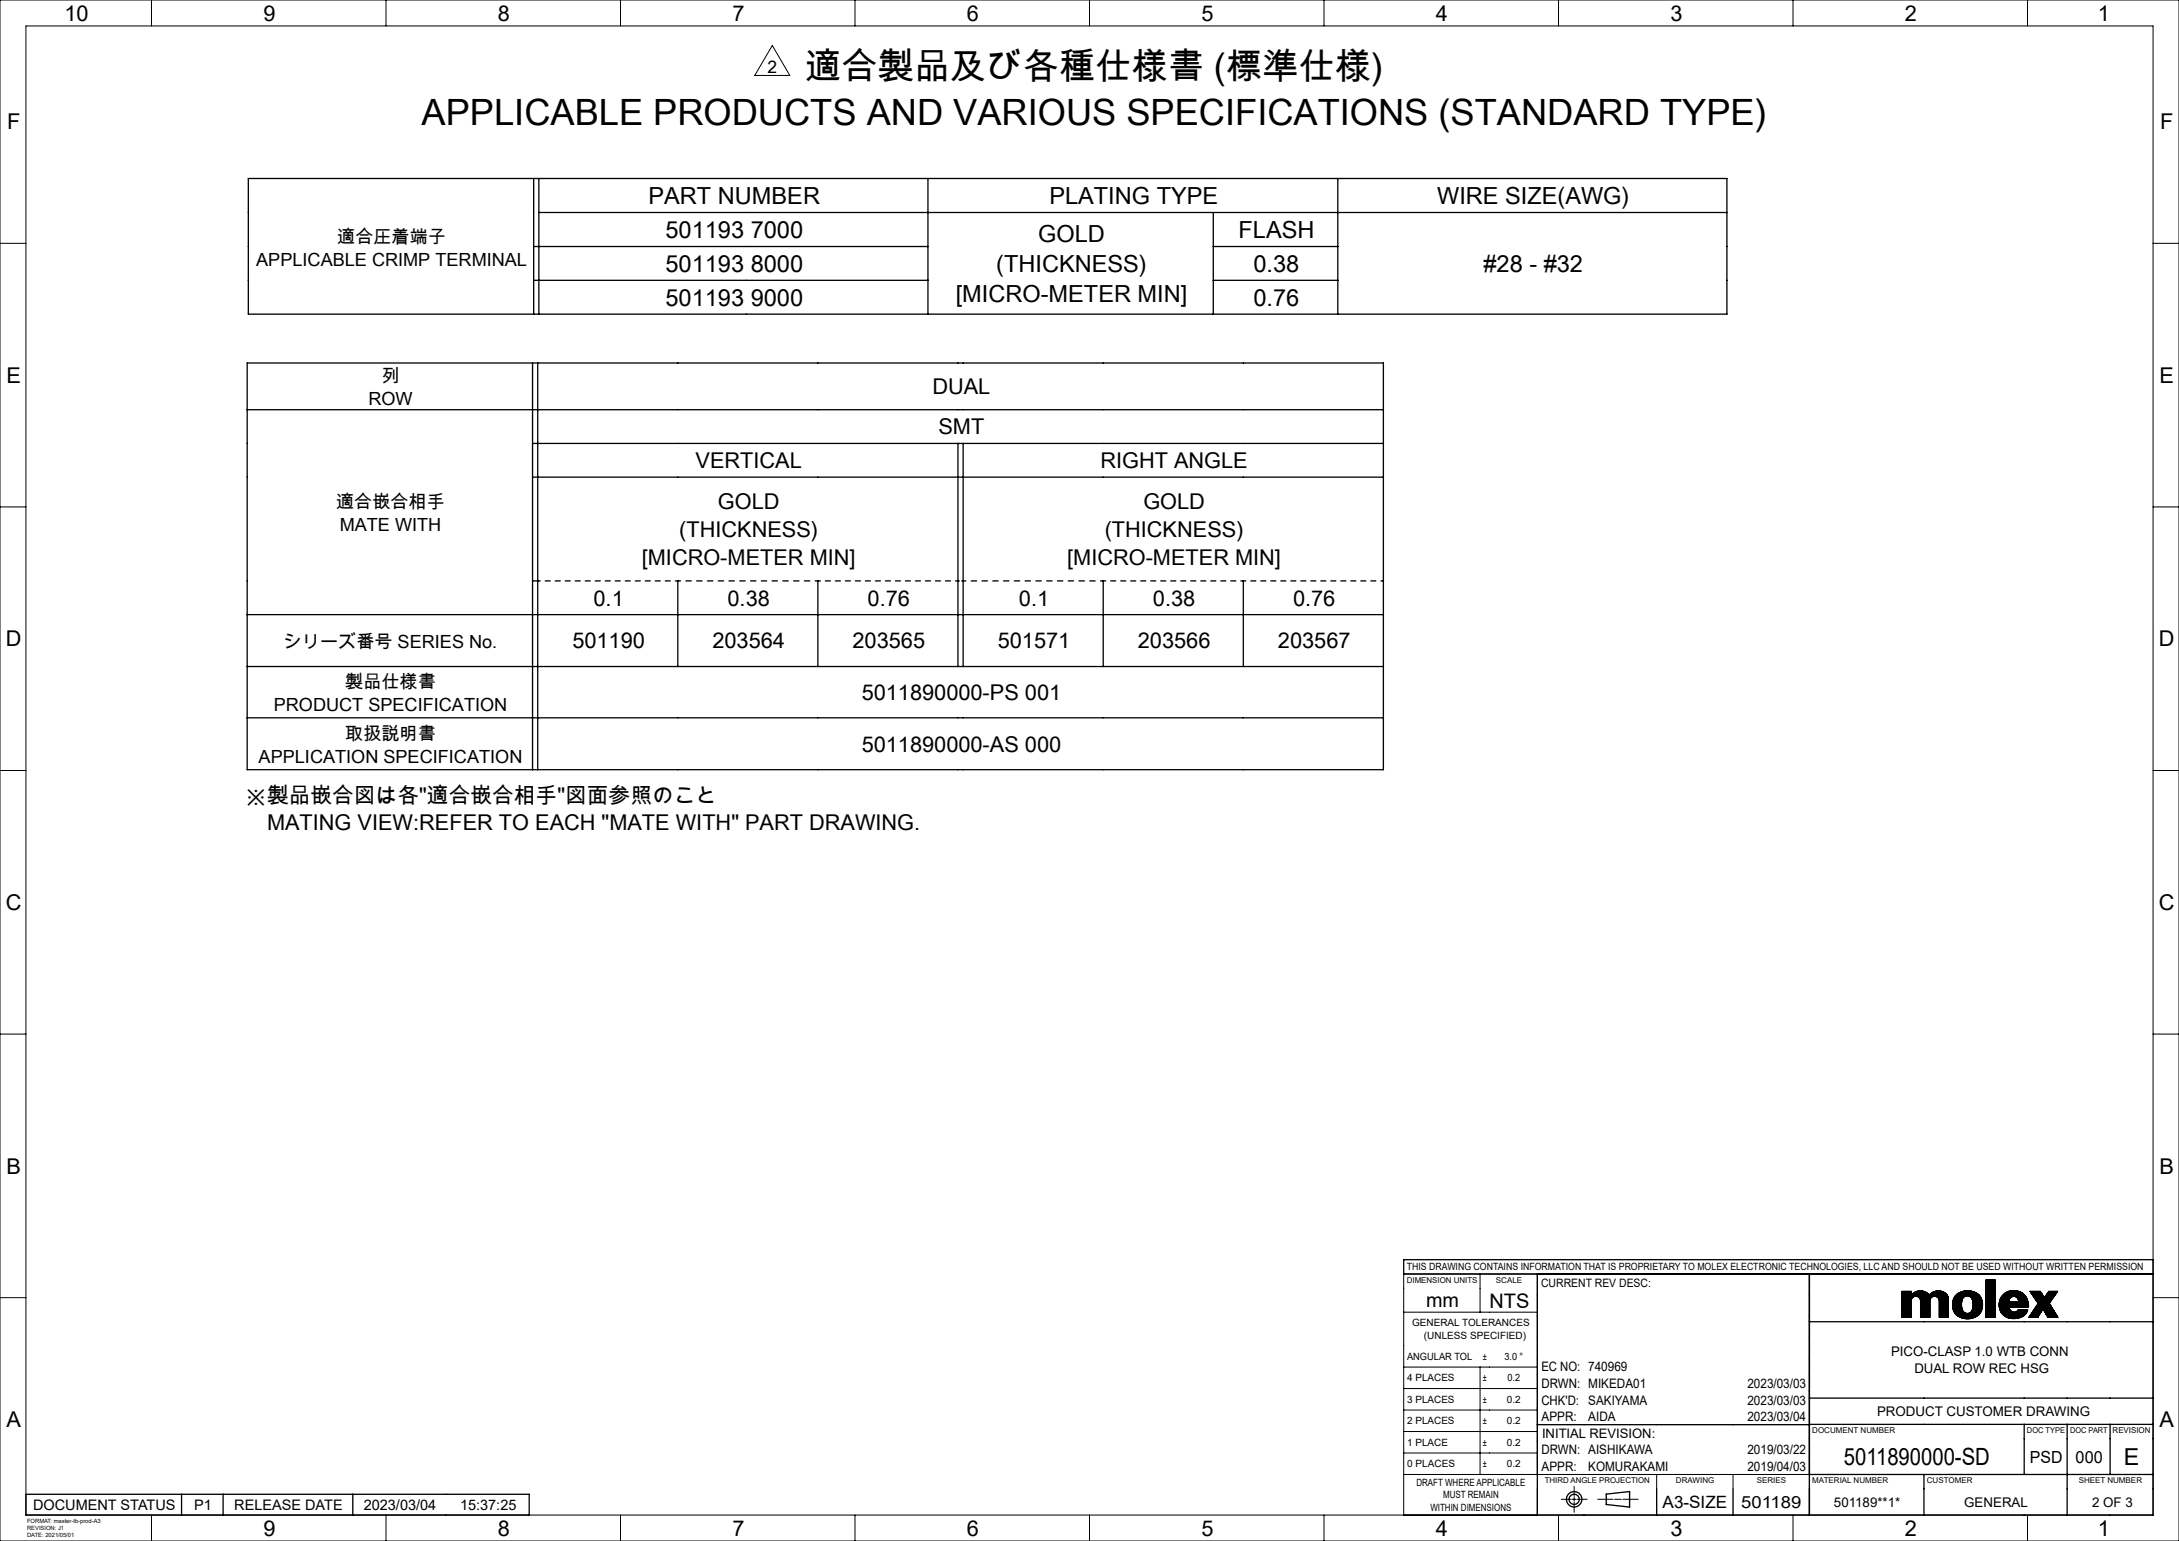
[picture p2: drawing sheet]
<svg xmlns="http://www.w3.org/2000/svg" width="420mm" height="297mm" viewBox="0 0 420 297" stroke-linecap="round" stroke-linejoin="round" font-family="sans-serif">
<g fill="none" stroke="#000" stroke-width=".19">
<path d="M0 0h420v297h-420zM5 5h410v287h-410zM29.2 0v5M74.4 0v5M119.6 0v5M148.9 8.8l3.3 5.7h-6.7zM164.8 0v5M210 0v5M255.2 0v5M300.4 0v5M345.6 0v5M390.8 0v5"/>
<path d="M0 46.9h5M415 46.9h5M0 97.7h5M415 97.7h5M0 148.5h5M415 148.5h5M0 199.3h5M415 199.3h5M0 250.1h5M270.6 252.9h25.7M285.3 245.5v7.4M366.6 248.9v5"/>
<path d="M366.6 248.9h1.8M366.6 248.9h.1M366.7 248.9l-.1 .1M366.8 248.9l-.2 .2M367 248.9l-.4 .4M367.1 248.9l-.5 .5M367.2 248.9l-.6 .6M367.3 248.9l-.7 .7M367.4 248.9l-.8 .8M367.5 248.9l-.9 .9M367.6 248.9l-1 1M367.7 248.9l-1.1 1.1"/>
<path d="M367.8 248.9l-1.2 1.2M367.9 248.9l-1.3 1.3M368 248.9l-1.4 1.4M368.1 248.9l-1.5 1.5M368.2 248.9l-1.6 1.6M368.3 248.9l-1.7 1.7M368.4 250.7a.89 .89 0 0 1 .9-.9 .89 .89 0 0 1 .9 .9M368.4 253.4l-.5 .5M368.4 253.3l-.6 .6M368.4 253.2l-.7 .7M368.4 253.2l-.8 .7M368.4 253.1l-.8 .8"/>
<path d="M368.4 253l-.9 .9M368.4 252.9l-1 1M368.4 252.8l-1.1 1.1M368.4 252.7l-1.2 1.2M368.4 252.6l-1.3 1.3M368.4 252.5l-1.4 1.4M368.4 252.4l-1.5 1.5M368.4 252.3l-1.6 1.6M368.4 252.2l-1.7 1.7M368.4 252.1l-1.8 1.8M368.4 252l-1.8 1.8M368.4 251.8l-1.8 1.9"/>
<path d="M368.4 251.8l-1.8 1.8M368.4 251.7l-1.8 1.8M368.4 251.6l-1.8 1.8M368.4 251.5l-1.8 1.8M368.4 251.4l-1.8 1.8M368.4 251.3l-1.8 1.9M368.4 251.2l-1.8 1.8M368.4 251.1l-1.8 1.8M368.4 251l-1.8 1.8M368.4 250.9l-1.8 1.8M368.4 250.8l-1.8 1.9M368.4 250.8l-1.8 1.8"/>
<path d="M368.4 250.7l-1.8 1.8M368.4 253.8l-.1 .1M368.4 253.7l-.2 .2M368.4 253.6l-.3 .3M368.4 253.5l-.4 .4M368.4 250.7v3.2h-1.8M368.4 250.6l-1.8 1.8M368.4 249.6l-1.8 1.8M368.4 249.5l-1.8 1.8M368.4 249.4l-1.8 1.8M368.4 249.3l-1.8 1.9M368.4 249.3l-1.8 1.8"/>
<path d="M368.4 249.2l-1.8 1.8M368.4 249.1l-1.8 1.8M368.4 249l-1.8 1.8M368.4 248.9l-1.8 1.8M368.4 248.9v.7M368.4 250.5l-1.8 1.8M368.5 250.4l-1.9 1.9M368.8 249.2l-2.2 2.2M369 249.1l-2.4 2.4M369.1 249l-2.5 2.5M369.2 249l-2.6 2.6M369.4 248.9l-2.8 2.8"/>
<path d="M369.5 248.9l-2.9 2.9M369.6 248.8l-3 3M369.7 248.8l-3.1 3.1M369.7 248.8l-3.1 3.2M369.8 248.8l-3.2 3.2M369.9 248.8l-3.3 3.3M369.9 250.1l1.2-1.1-1.2 1.1M370 248.8l-3.4 3.4M370.1 250.3l1.2-1.2-1.2 1.2M370.1 248.8l-1.2 1.1M370.1 248.8l-1.1 1.1M370.2 251.1l1.6-1.6-1.6 1.7"/>
<path d="M370.2 250.8l1.5-1.4-1.5 1.5M370.2 250.7v3.2M370.2 248.8l-1.1 1.1M370.2 248.8l-1 1M370.3 248.8l-1.1 1M370.3 248.8l-1 1M370.5 248.8l-1.1 1M370.5 248.8l-1 1.1M370.6 248.8l-1.1 1.1M370.6 248.8l-1 1.1M370.7 248.8l-1.1 1.1M370.7 248.9l-1.1 1"/>
<path d="M370.8 248.9l-1.1 1M370.8 248.9l-1.1 1.1M370.9 248.9l-1.1 1.1M371 248.9l-1.1 1.2M371.1 249l-1.1 1.1M371.1 249l-1.1 1.2M371.2 249.1l-1.2 1.1M371.3 249.1l-1.2 1.3M371.4 249.1l-1.3 1.4M371.5 249.2l-1.3 1.4M371.5 249.3l-1.3 1.3M371.6 249.3l-1.4 1.4"/>
<path d="M371.6 249.3l-1.4 1.5M371.7 249.4l-1.5 1.5M371.8 249.5l-1.6 1.6M371.9 249.6l-1.7 1.6M371.9 249.6a2.29 2.29 0 0 0-3.5 0M372 253.9h.1M372 253.8l-.1 .1M372 253.7l-.2 .2M372 253.6l-.3 .3M372 253.5l-.4 .4M372 253.4l-.5 .5M372 253.3l-.6 .6"/>
<path d="M372 253.1l-.8 .8M372 253l-.9 .9M372 252.9l-1 1M372 252.8l-1.1 1.1M372 252.7l-1.2 1.2M372 252.6l-1.3 1.3M372 252.5l-1.4 1.4M372 252.4l-1.5 1.5M372 252.3l-1.6 1.6M372 252.2l-1.7 1.7M372 252.1l-1.8 1.8M372 252l-1.8 1.8"/>
<path d="M372 251.9l-1.8 1.9M372 251.9l-1.8 1.8M372 251.8l-1.8 1.8M372 251.6l-1.8 1.9M372 251.6l-1.8 1.8M372 251.5l-1.8 1.8M372 251.4l-1.8 1.8M372 251.3l-1.8 1.9M372 251.3l-1.8 1.8M372 251.2l-1.8 1.8M372 251.1l-1.8 1.8M372 251l-1.8 1.9"/>
<path d="M372 251l-1.8 1.8M372 250.9l-1.8 1.8M372 250.8l-1.8 1.8M372 250.7l-1.8 1.9M372 250.6l-1.8 1.8M372 250.5l-1.8 1.9M372 250.5l-1.8 1.8M372.1 250.4l-1.9 1.9M372.2 250.2l-2 2M372.3 249.2l-2.1 2.1M372.4 249.1l-2.2 2.3M372.6 249l-2.4 2.4"/>
<path d="M372.8 248.9l-2.6 2.6M372.9 248.9l-2.7 2.7M373 248.9l-2.8 2.8M373 248.8l-2.8 2.9M373.1 248.8l-2.9 3M373.2 248.8l-3 3M373.3 248.8l-3.1 3.1M373.4 248.8l-3.2 3.2M373.5 248.8l-3.3 3.3M373.6 248.8l-1.2 1.2M373.7 248.8l-1.2 1.1M373.7 248.8l-1.1 1.1"/>
<path d="M373.8 248.8l-1.1 1.1M373.8 251.3l1.6-1.6-1.6 1.7M373.8 248.8l-1 1M373.9 248.8l-1.1 1M374 248.8l-1.1 1M374 248.8l-1 1M374.1 248.8l-1 1.1M374.2 248.9l-1 1M374.3 248.9l-1.1 1M374.4 248.9l-1.1 1.1M374.4 248.9l-1 1.1M374.5 249l-1 1"/>
<path d="M374.6 249l-1.1 1.1M374.7 249l-1.1 1.1M374.7 249.1l-1.1 1.1M374.8 249.1l-1.1 1.2M374.8 249.1l-1.1 1.3 1.2-1.2M374.9 249.2l-1.2 1.2M375 249.2l-1.3 1.3M375 249.3l-1.2 1.2M375 249.3l-1.2 1.3M375.1 249.3l-1.3 1.3M375.1 249.4l-1.3 1.3M375.2 249.4a2.3 2.3 0 0 0-3.3 .2"/>
<path d="M375.2 249.4l.3 .8v3.7h-1.7v-3.2a.89 .89 0 0 0-.9-.9 .89 .89 0 0 0-.9 .9v3.2h-1.8M375.2 249.4l-1.4 1.4M375.2 249.4l-1.4 1.5M375.3 249.5l-1.5 1.5M375.3 249.6l-1.5 1.5M375.3 249.6l-1.5 1.6M375.4 249.6l-1.6 1.6M375.4 249.8l-1.6 1.7M375.5 249.8l-1.7 1.7M375.5 249.9l-1.7 1.7M375.5 250l-1.7 1.7M375.5 250l-1.7 1.8"/>
<path d="M375.5 250.1l-1.7 1.8M375.5 253.8l-.1 .1M375.5 253.9h.1M375.5 253.7l-.1 .2M375.5 253.7l-.2 .2M375.5 253.6l-.3 .3M375.5 253.5l-.4 .4M375.5 253.4l-.4 .5M375.5 253.4l-.5 .5M375.5 253.3l-.5 .6M375.5 253.3l-.6 .6M375.5 253.2l-.7 .7"/>
<path d="M375.5 253.1l-.8 .8M375.5 253l-.8 .9M375.5 253l-.9 .9M375.5 252.9l-1 1M375.5 252.8l-1 1.1M375.5 252.8l-1.1 1.1M375.5 252.7l-1.1 1.2M375.5 252.7l-1.2 1.2M375.5 252.5l-1.3 1.4M375.5 252.5l-1.4 1.4M375.5 252.4l-1.4 1.5M375.5 252.4l-1.5 1.5"/>
<path d="M375.5 252.3l-1.6 1.6M375.5 252.2l-1.6 1.7M375.5 252.2l-1.7 1.7M375.5 252.1l-1.7 1.8M375.5 252l-1.7 1.7M375.5 251.9l-1.7 1.8M375.5 251.9l-1.7 1.7M375.5 251.8l-1.7 1.8M375.5 251.8l-1.7 1.7M375.5 251.7l-1.7 1.7M375.5 251.6l-1.7 1.8M375.5 251.5l-1.7 1.8"/>
<path d="M375.5 251.5l-1.7 1.7M375.5 251.4l-1.7 1.7M375.5 251.3l-1.7 1.8M375.5 251.3l-1.7 1.7M375.5 251.2l-1.7 1.8M375.5 251.1l-1.7 1.8M375.5 251l-1.7 1.8M375.5 251l-1.7 1.7M375.5 250.9l-1.7 1.8M375.5 250.9l-1.7 1.7M375.5 250.8l-1.7 1.7M375.5 250.7l-1.7 1.8"/>
<path d="M375.5 250.6l-1.7 1.8M375.5 250.6l-1.7 1.7M375.5 250.5l-1.7 1.7M375.5 250.4l-1.7 1.8M375.5 250.4l-1.7 1.7M375.5 250.3l-1.7 1.8M375.5 250.3l-1.7 1.7M375.5 250.2l-1.7 1.7M376.7 252.9a3.3 3.3 0 0 0 4.4 .7M377.2 249.4l-.3 .4M377.4 249.3l-.7 .7M377.5 249.2l-.8 .9"/>
<path d="M377.7 249.1l-1.1 1.1M377.7 253.8l1-.8-.9 .9M377.8 249.1l-1.2 1.2M377.9 249l-1.4 1.4M378 253.9l.9-.8-.9 .9M378 249l-1.5 1.5M378.1 251.5l-1.4 1.4M378.1 251.4l-1.4 1.4M378.1 249l-1.6 1.6M378.1 251.6l-1.4 1.4 1.4-1.4M378.1 251.3l-1.5 1.5 1.5-1.5M378.1 251.2l-1.5 1.5"/>
<path d="M378.1 251.7l-1.3 1.3M378.1 251.8l-1.3 1.3M378.1 251.8l-1.3 1.3 1.3-1.2M378.1 251.1l-1.5 1.5M378.1 251.9l-1.2 1.3M378.1 251l-1.6 1.6M378.1 252l-1.2 1.2M378.1 250.9l-1.6 1.6M378.1 252.1l-1.2 1.2M378.2 250.8l-1.7 1.7M378.2 252.1l-1.2 1.2 1.2-1.1M378.2 250.7l-1.7 1.7"/>
<path d="M378.2 252.2l-1.2 1.2M378.2 252.3l-1.1 1.1 1.1-1.1M378.2 250.6l-1.7 1.8M378.2 252.4l-1.1 1.1M378.3 250.5l-1.9 1.8 1.8-1.7M378.3 252.4l-1.1 1.1M378.3 248.9l-1.9 1.9M378.3 252.5l-1.1 1M378.3 252.5a.98 .98 0 0 0 .9 .6 .98 .98 0 0 0 .9-.6M378.3 252.5l-1.1 1.1M378.3 252.6l-1 1 1-1M378.3 250.3l-1.9 1.9"/>
<path d="M378.3 252.6l-.9 1M378.4 252.7l-1 1M378.4 252.8l-.9 .9M378.4 248.9l-2 2M378.5 252.8l-1 .9M378.5 252.8l-.9 1M378.5 248.8l-2.1 2.2M378.5 252.9l-.8 .9 .9-.9M378.6 248.8l-2.2 2.2M378.7 248.8l-2.4 2.3M378.7 253l-.9 .9M378.7 248.8l-2.4 2.4"/>
<path d="M378.7 253l-.8 .9M378.8 253l-.9 .9M378.9 248.8l-2.6 2.5M378.9 248.8l-2.6 2.6M379 253.1l-1 .9M379 248.8l-2.7 2.6M379 253.1l-.9 .9M379.1 248.8l-2.8 2.7M379.1 253.1l-.9 .9M379.1 248.8l-2.8 2.8M379.2 253.1l-.9 .9M379.2 248.8l-2.9 2.8"/>
<path d="M379.2 253.1l-.9 1M379.2 248.8l-2.9 2.9M379.3 253.1l-.9 1M379.4 248.8l-3.1 3M379.4 253.1l-1 1M379.5 248.8l-3.1 3.1M379.5 253.1l-1 1M379.6 249.8l.9-.8-.9 .8M379.6 248.8l-3.2 3.2M379.6 253l-1 1.1M379.7 248.8l-3.3 3.3M379.8 252.9l-1.2 1.2"/>
<path d="M379.8 248.8l-1.1 1.1M379.9 248.8l-1 1M379.9 248.8l-.9 1M380 248.8l-.9 1M380 248.9l-.9 .9M380.1 248.9l-.9 .9M380.1 250.4a1.02 1.02 0 0 0-1.1-.6 1.02 1.02 0 0 0-.8 1l-.1 .9 .2 .8M380.1 250.4l.2 .8-.2 1.3M380.1 248.9l-.8 .9M380.2 252.1l1.8-1.6-1.8 1.7M380.2 248.9l-.9 .9M380.3 250.9l1.3-1.2-1.3 1.3"/>
<path d="M380.3 248.9l-.9 .9M380.3 251.1l1.4-1.3-1.4 1.4M380.3 251.6l1.5-1.5-1.5 1.6M380.3 248.9l-.8 .9M380.4 248.9l-.9 .9M380.5 249l-.9 .9M380.6 249l-.9 .9M380.6 249l-.8 1 .9-.9M380.7 249.1l-.9 .9M380.8 249.1l-.9 .9M380.8 249.1l-.9 1M380.9 249.2l-.9 .9"/>
<path d="M381 249.2l-1 1M381.1 249.3l-1 1M381.1 249.3l-1 1.1 1-1.1M381.1 249.3a3 3 0 0 0-4.7 1.7 3.1 3.1 0 0 0 .3 1.9M381.1 249.3l.7 .7M381.2 249.3l-1.1 1.1M381.2 249.4l-1.1 1.1M381.3 249.4l-1.1 1.1M381.3 249.4l-1.1 1.2M381.3 249.5l-1.1 1.1M381.4 249.5l-1.2 1.2M381.4 249.6l-1.2 1.2"/>
<path d="M381.5 249.6l-1.3 1.3M381.5 253.3l-.1 .1M381.6 249.7l-1.3 1.3M381.6 249.7l-1.3 1.4M381.7 249.8l-1.4 1.5M381.7 253l-.6 .6M381.7 249.9l-1.4 1.4M381.8 250l-1.5 1.4M381.8 250l-1.5 1.5M381.8 250a2.85 2.85 0 0 1-.7 3.6M381.8 252.9l-.8 .8M381.9 252.8l-1 1"/>
<path d="M381.9 250.2l-1.6 1.6M381.9 250.2l-1.6 1.7M381.9 252.7l-1.2 1.1M381.9 250.3l-1.6 1.6M381.9 250.3l-1.6 1.7M381.9 250.4l-1.7 1.7M382 252.5l-1.5 1.4M382 250.5l-1.8 1.8M382 250.5l-1.9 2M382 252.4l-1.6 1.6M382 252.3l-1.7 1.7M382 250.6l-1.9 2"/>
<path d="M382.1 250.7l-2.1 2.1M382.1 252.2l-1.8 1.8M382.1 250.7l-3.4 3.4M382.1 250.8l-3.4 3.3M382.1 252.1l-1.9 2M382.1 250.8l-3.3 3.4M382.1 250.9l-3.3 3.3M382.1 252.1l-2 2M382.1 250.9l-3.2 3.3M382.1 252l-2.1 2.1M382.1 251l-3.1 3.2M382.1 251.9l-2.2 2.2"/>
<path d="M382.1 251.1l-3.1 3.1M382.1 251.1l-3 3.1M382.1 251.8l-2.3 2.3M382.1 251.2l-3 3M382.1 251.7l-2.4 2.5M382.1 251.2l-2.9 3M382.2 251.7l-2.6 2.5M382.2 251.3l-2.9 2.9M382.2 251.6l-2.6 2.6M382.2 251.5l-2.7 2.7M382.2 251.5l-2.8 2.7M382.2 251.4l-2.9 2.8"/>
<path d="M382.8 246.7v7.2h1.8v-7.2M382.8 246.7h1.8M382.8 246.7h.1M382.9 246.7l-.1 .2M383 246.7l-.2 .2M383 246.7l-.2 .3M383.1 246.7l-.3 .3M383.2 246.7l-.4 .4M383.2 246.7l-.4 .5M383.3 246.7l-.5 .5M383.4 246.7l-.6 .6M383.5 246.7l-.7 .7"/>
<path d="M383.5 246.7l-.7 .8M383.6 246.7l-.8 .8M383.6 246.7l-.8 .9M383.7 246.7l-.9 .9M383.8 246.7l-1 1M383.8 246.7l-1 1.1M383.9 246.7l-1.1 1.2M384 246.7l-1.2 1.2M384.1 246.7l-1.3 1.3M384.2 246.7l-1.4 1.4M384.2 246.7l-1.4 1.5M384.3 246.7l-1.5 1.5"/>
<path d="M384.4 246.7l-1.6 1.6M384.5 246.7l-1.7 1.7M384.5 246.7l-1.7 1.8M384.6 251l-1.8 1.8M384.6 250.9l-1.8 1.9M384.6 250.8l-1.8 1.9M384.6 250.8l-1.8 1.8M384.6 250.7l-1.8 1.8M384.6 250.6l-1.8 1.8M384.6 250.5l-1.8 1.9M384.6 250.4l-1.8 1.9M384.6 250.4l-1.8 1.8"/>
<path d="M384.6 250.3l-1.8 1.8M384.6 250.2l-1.8 1.9M384.6 250.2l-1.8 1.8M384.6 250.1l-1.8 1.8M384.6 250l-1.8 1.8M384.6 249.9l-1.8 1.9M384.6 249.8l-1.8 1.8M384.6 249.7l-1.8 1.8M384.6 249.6l-1.8 1.9M384.6 249.6l-1.8 1.8M384.6 249.5l-1.8 1.8M384.6 249.4l-1.8 1.9"/>
<path d="M384.6 249.3l-1.8 1.9M384.6 249.3l-1.8 1.8M384.6 249.2l-1.8 1.8M384.6 249.1l-1.8 1.8M384.6 249l-1.8 1.9M384.6 248.9l-1.8 1.9M384.6 248.9l-1.8 1.8M384.6 248.8l-1.8 1.8M384.6 248.7l-1.8 1.9M384.6 248.7l-1.8 1.8M384.6 248.6l-1.8 1.8M384.6 248.4l-1.8 1.9"/>
<path d="M384.6 248.4l-1.8 1.8M384.6 248.3l-1.8 1.8M384.6 248.2l-1.8 1.8M384.6 248.1l-1.8 1.9M384.6 248.1l-1.8 1.8M384.6 248l-1.8 1.8M384.6 247.9l-1.8 1.8M384.6 247.8l-1.8 1.9M384.6 247.8l-1.8 1.8M384.6 247.7l-1.8 1.8M384.6 247.6l-1.8 1.8M384.6 247.5l-1.8 1.9"/>
<path d="M384.6 247.4l-1.8 1.9M384.6 247.4l-1.8 1.8M384.6 247.3l-1.8 1.8M384.6 247.2l-1.8 1.9M384.6 247.2l-1.8 1.8M384.6 247.1l-1.8 1.8M384.6 246.9l-1.8 1.9M384.6 246.9l-1.8 1.8M384.6 246.8l-1.8 1.8M384.6 246.7l-1.8 1.8M384.6 253.8l-.1 .1M384.6 253.7l-.2 .2"/>
<path d="M384.6 253.6l-.2 .3M384.6 253.6l-.3 .3M384.6 253.5l-.4 .4M384.6 253.3l-.5 .6M384.6 253.3l-.6 .6M384.6 253.2l-.7 .7M384.6 253.1l-.8 .8M384.6 253l-.8 .9M384.6 253l-.9 .9M384.6 252.9l-1 1M384.6 252.8l-1.1 1.1M384.6 252.7l-1.2 1.2"/>
<path d="M384.6 252.6l-1.3 1.3M384.6 252.5l-1.4 1.4M384.6 252.4l-1.5 1.5M384.6 252.3l-1.6 1.6M384.6 252.2l-1.7 1.7M384.6 252.1l-1.8 1.8M384.6 252l-1.8 1.9M384.6 252l-1.8 1.8M384.6 251.9l-1.8 1.8M384.6 251.8l-1.8 1.8M384.6 251.7l-1.8 1.9M384.6 251.7l-1.8 1.8"/>
<path d="M384.6 251.6l-1.8 1.8M384.6 251.5l-1.8 1.8M384.6 251.4l-1.8 1.9M384.6 251.3l-1.8 1.8M384.6 251.2l-1.8 1.8M384.6 251.1l-1.8 1.9M384.6 251.1l-1.8 1.8M385.3 251.2v.6M385.3 251.8l.4 1.1M386.4 249.2l-.6 .6M386.6 249.1l-.9 .9M386.7 249l-1.1 1.1"/>
<path d="M386.9 249l-1.3 1.3M387 248.9l-1.5 1.5M387.1 248.9l-1.6 1.6M387.2 248.8l-1.7 1.8M387.3 250.8l-1.8 1.7M387.3 251.9l-1.4 1.4M387.3 250.8l-1.8 1.8M387.3 250.7l-1.8 1.8M387.3 252l-1.3 1.3M387.3 250.6l-1.8 1.8M387.3 252.1l-1.3 1.2M387.3 250.5l-1.8 1.9"/>
<path d="M387.3 252.1l-1.2 1.3M387.3 248.8l-1.9 1.9M387.3 250.9l-1.8 1.7M387.3 250.4l-1.9 1.9M387.3 252.2l-1.2 1.2M387.3 252.3l-1.1 1.2M387.4 252.3l-1.2 1.2M387.4 250.3l-2 2M387.4 252.4l-1.2 1.1M387.4 250.9l-1.8 1.8M387.4 248.8l-2 2M387.4 252.4l-1.1 1.2"/>
<path d="M387.5 248.8l-2.1 2.1M387.5 252.5l-1.1 1.2M387.5 250.9l-1.9 1.9M387.5 252.6l-1.1 1.1M387.5 248.8l-2.1 2.2M387.6 252.6l-1.1 1.1M387.6 250.1a.9 .9 0 0 1 1-.1 .9 .9 0 0 1 .5 .9h-1.8l.1-.6zM387.6 252.7l-1.1 1M387.6 248.8l-2.2 2.2M387.6 250.9l-2 1.9M387.6 252.7l-1 1.1M387.7 250.9l-2 2"/>
<path d="M387.7 252.7l-1.1 1.1M387.7 250.9l-2 2.1 2.1-2.1M387.8 252.8l-1 1.1M387.8 248.7l-2.5 2.5M387.9 250.9l-2.2 2.1M387.9 252.8l-1.1 1.1M387.9 248.7l-2.6 2.6M387.9 250.9l-2.1 2.1M387.9 248.7l-2.6 2.7M388 252.9l-1.1 1M388 250.9l-2.2 2.2M388 248.7l-2.7 2.7"/>
<path d="M388.1 252.9l-1.2 1M388.1 248.7l-2.8 2.8M388.1 250.9l-2.3 2.2M388.1 252.9l-1.1 1.1M388.2 252.9l-1.1 1.1M388.2 250.9l-2.3 2.3M388.2 248.7l-2.9 2.9M388.2 251.9l2.2-2.1-2.1 2.1M388.3 252.9l-1.2 1.1M388.3 250.9l-2.4 2.3M388.3 248.7l-3 3M388.3 252.9l-1.1 1.1"/>
<path d="M388.3 250.9l-1 1M388.4 248.7l-3.1 3.1M388.4 251.9l2.1-2-2.1 2M388.4 250.9l-1 1M388.4 249.9l1-.9-.9 .9M388.4 252.9l-1.2 1.2M388.5 250.9l-1.1 1M388.5 248.7l-3.2 3.2M388.5 252.9l-1.2 1.2M388.5 250.9l-1 1M388.5 248.8l-3.2 3.1M388.6 248.8l-3.2 3.2"/>
<path d="M388.6 250.9l-1.1 1M388.7 250.9l-1 1M388.7 248.8l-3.3 3.3M388.7 252.7l-1.4 1.4M388.8 250.9l-1.1 1M388.8 248.8l-3.4 3.4M388.8 250.9l-1 1M388.9 248.8l-1.2 1.2M388.9 250.9l-1.1 1M388.9 248.8l-1.1 1.1M388.9 250.9l-1 1M389 248.8l-1.1 1.1"/>
<path d="M389 251.9l1.7-1.6-1.7 1.6M389 250.9l-1 1M389 248.9l-1 1M389 250.5l1.1-1-1.1 1.1M389 252.4l-.1 .2M389.1 250.8l1.2-1.2-2.3 2.3M389.1 252.4l-1.7 1.7M389.1 248.9l-1 1M389.1 252.4l-1.6 1.7M389.2 248.9l-1 1M389.2 248.9l-.9 1M389.2 252.4l-1.7 1.7"/>
<path d="M389.3 252.4l-1.7 1.7M389.3 248.9l-.9 1M389.4 252.4l-1.7 1.7M389.4 249l-.9 .9M389.5 249l-1 .9M389.5 252.4l-1.7 1.7M389.5 249.1l-.8 .9 .9-.9M389.6 252.4l-1.7 1.7M389.6 249.1l-.9 .9M389.7 249.1l-1 1M389.7 252.4l-1.7 1.7M389.7 249.1l-.9 1 .9-.9"/>
<path d="M389.8 249.2l-1 1M389.8 252.4l-1.7 1.7M389.8 249.2l-.9 1M389.9 252.4l-1.7 1.7M389.9 249.3l-1 .9M389.9 249.3l-1 1M390 249.3l-1 1.1M390 252.4l-1.8 1.7M390 249.4l-1 1M390 252.4l-1.7 1.7M390.1 249.4l-1.1 1.1M390.1 252.4l-1.7 1.7"/>
<path d="M390.2 252.4l-1.7 1.7M390.2 249.5l-1.2 1.1M390.2 249.5l-1.1 1.2M390.2 249.6l-1.1 1.1M390.3 252.4l-1.7 1.7M390.3 249.7l-2.2 2.2M390.3 252.4l-1.6 1.7M390.4 249.8l-2.1 2.1M390.5 252.4l-1.8 1.7M390.5 249.9l-2 2M390.5 252.4l-1.6 1.7M390.5 250l-1.9 1.9"/>
<path d="M390.5 253.1l-.4 .5M390.6 250l-1.9 1.9M390.6 250.1l-1.9 1.8M390.6 252.4l-1.6 1.7M390.6 250.1a2.85 2.85 0 0 0-3-1.3 2.85 2.85 0 0 0-2.3 2.4M390.6 250.1l.3 .7 .1 1.1h-3.7a.92 .92 0 0 0 .6 .9 .92 .92 0 0 0 1.1-.4h1.9M390.6 250.1l-1.8 1.8M390.6 250.1l-1.7 1.8M390.6 250.2l-1.7 1.7M390.6 253l-.7 .7M390.6 252.4l-1.6 1.6M390.7 252.9l-.9 .9"/>
<path d="M390.7 252.4l-1.6 1.6M390.7 250.3l-1.5 1.6M390.7 250.4l-1.5 1.5M390.7 250.4l-1.4 1.5M390.8 252.8l-1.1 1M390.8 250.5l-1.5 1.4M390.8 252.4l-1.6 1.6M390.8 250.5l-1.4 1.4M390.8 250.6l-1.3 1.3M390.8 252.6l-1.3 1.3M390.8 252.4l-1.5 1.6M390.8 250.7l-1.2 1.2"/>
<path d="M390.8 252.5l-1.4 1.4M390.9 252.4a2.96 2.96 0 0 1-4.5 1.2l-.7-.7M390.9 250.7l-1.2 1.2M390.9 250.8l-1.1 1.1M390.9 250.9l-1 1M390.9 251l-.9 .9M390.9 251.1l-.8 .8M390.9 251.1l-.7 .8M391 251.2l-.8 .7M391 251.2l-.7 .7M391 251.3l-.6 .6M391 251.4l-.5 .5"/>
<path d="M391 251.5l-.4 .4M391 251.5l-.3 .4M391 251.6l-.3 .3M391 251.7l-.2 .2M391 251.8v.1M391 251.8l-.1 .1M391 253.9h1.8l1-1.6 .9 1.6M391.3 248.9h.1M391.4 248.9l-.1 .1M391.5 248.9l-.1 .1M391.6 248.9l-.2 .2M391.7 248.9l-.3 .2"/>
<path d="M391.7 248.9l-.2 .3M391.8 248.9l-.3 .3M391.9 248.9l-.4 .3M391.9 248.9l-.4 .4M392 248.9l-.4 .4M392.1 248.9l-.5 .5M392.1 250.2l1.3-1.2-1.2 1.2M392.2 248.9l-.6 .5M392.2 248.9l-.5 .6M392.3 248.9l-.6 .6M392.4 250.5l1.2-1.2-1.2 1.3M392.4 248.9l-.7 .7"/>
<path d="M392.5 250.6l1.2-1.1-1.2 1.2M392.5 248.9l-.7 .7M392.6 248.9l-.8 .8M392.7 248.9l-.8 .9 .9-.9M392.8 253.8v.1M392.8 248.9l-.9 .9M392.8 251.2l-1.8 2.7M392.9 248.9l-1 .9M392.9 253.7l-.2 .2M392.9 248.9l-1 1M393 253.5l-.3 .4M393.1 248.9l-1.1 1.1"/>
<path d="M393.1 253.4l-.5 .5M393.2 248.9l-1.1 1.2 1.1-1.2M393.2 253.2l-.6 .7M393.3 248.9h-2l1.5 2.3M393.3 248.9l.7 1.2M393.3 248.9l-1.2 1.2M393.4 249.1l-1.2 1.2M393.4 252.9l-1 1M393.5 249.2l-1.2 1.1M393.5 249.2l-1.2 1.2M393.5 252.7l-1.1 1.2M393.5 249.3l-1.2 1.2"/>
<path d="M393.6 252.6l-1.3 1.3M393.6 249.4l-1.2 1.2M393.7 249.5l-1.2 1.2M393.7 252.4l-1.4 1.5M393.7 249.6l-1.2 1.1M393.7 249.6l-1.1 1.2M393.8 249.7l-1.2 1.2M393.8 249.7l-1.1 1.2M393.8 249.8l-1.1 1.1M393.9 252.4l1.2-1.1-1.2 1.2M393.9 249.8l-1.2 1.2M393.9 249.9l-1.2 1.1"/>
<path d="M393.9 249.9l-1.2 1.2M393.9 249.9l-1.1 1.2M393.9 252.6l1.2-1.2-1.1 1.2M394 250l-1.2 1.2M394 250.1l-1.3 1.3M394 252.7l1.2-1.1-1.1 1.2M394 250.1l.9-1.2h1.7l-1.6 2.3 1.7 2.7h-2M394.1 252.9l1.2-1.2-1.1 1.2M394.9 248.9v.1M395 248.9l-.3 .3M395 251.2l-1.2 1.2M395 248.9l-.4 .5"/>
<path d="M395.1 251.3l-1.2 1.2M395.1 248.9l-.7 .7M395.2 251l-1.4 1.3M395.2 248.9l-.9 .8M395.2 251.4l-1.2 1.2M395.2 251.5l-1.2 1.2M395.2 248.9l-1 1M395.2 253.9l.9-.9-.8 .9M395.3 251.6l-1.2 1.3 1.2-1.2M395.3 248.9l-2.7 2.6M395.3 250.8l-3.1 3.1M395.3 248.9l-2.8 2.8"/>
<path d="M395.4 251.8l-1.2 1.2M395.4 248.9l-3 3M395.4 251.9l-1.1 1.2M395.4 250.6l-3.3 3.3M395.5 251.9l-1.2 1.2M395.5 252l-1.2 1.2 1.2-1.2M395.5 248.9l-3.4 3.4M395.5 252l-1.2 1.2M395.6 252.1l-1.2 1.2M395.6 250.4l-3.5 3.5M395.6 248.9l-3.6 3.6M395.6 252.2l-1.2 1.1"/>
<path d="M395.6 252.2l-1.1 1.2M395.6 248.9l-3.7 3.7M395.7 252.3l-1.2 1.2M395.7 252.3l-1.2 1.3M395.7 248.9l-3.9 3.9M395.8 252.4l-1.2 1.2M395.8 248.9l-4.2 4.1M395.8 252.5l-1.2 1.1M395.8 252.5l-1.2 1.2M395.8 248.9l-4.3 4.3M395.8 252.6l-1.1 1.2M395.9 250l-3.9 3.9"/>
<path d="M395.9 252.6l-1.2 1.2M395.9 248.9l-4.5 4.5M395.9 252.7l-1.2 1.2M395.9 252.7l-1.1 1.2M396 252.7l-1.2 1.2M396 252.8l-1.1 1.1M396 249.8l-4.1 4.1M396 248.9l-4.8 4.8M396 253.9l.4-.4-.3 .4M396 252.9l-1 1M396.1 252.9l-1 1M396.1 248.9l-5 5"/>
<path d="M396.1 253l-.9 .9M396.1 249.6l-4.3 4.3M396.2 253.1l-.8 .8M396.2 248.9l-5 5M396.2 253.2l-.7 .7M396.3 253.2l-.7 .7M396.3 249.4l-4.5 4.5M396.3 253.3l-.6 .6M396.3 248.9l-5 5M396.3 253.3l-.5 .6M396.3 253.4l-.5 .5M396.4 248.9l-5 5"/>
<path d="M396.4 253.4l-.5 .5M396.4 249.2l-4.7 4.7M396.5 253.6l-.4 .3M396.5 253.6l-.3 .3M396.5 253.6l-.2 .3M396.5 253.7l-.2 .2M396.5 248.9l-5 5M396.6 253.7l-.2 .2M396.6 249l-4.9 4.9M396.6 253.8l-.2 .1M396.6 253.8l-.1 .1M396.6 248.9l-5 5"/>
<path d="M396.6 253.8v.1M396.6 253.9h.1M415 250.1h5M270.6 263.5h25.7M270.6 267.6h25.7M270.6 271.8h25.7M270.6 275.9h25.7M285.3 263.5v20.7M29.2 292v5M74.4 292v5M119.6 292v5M164.8 292v5"/>
<path d="M210 292v5M255.2 292v5M270.6 292v-46.5h25.7v46.5M270.6 284.2h78.2v2.7M270.6 280h25.7M300.4 292v5M300.9 289h2M303.1 289h.7M303.4 286.5v1.9M303.4 288.6v.7M303.4 289.5v2M304 289h1.9"/>
<path d="M308 289h2.9M311.2 289h1.3M312.8 289h3M319.3 284.2v2.7M334 284.2v2.7M345.6 292v5M390.8 292v5"/>
</g>
<g fill="none" stroke="#000" stroke-width=".25">
<path d="M47.9 34.4h285v26.1h-285zM102.9 34.4v26.1M103.9 34.4v26.1M178.9 34.4v26.1M257.9 34.4v26.1M102.9 47.5h76M102.9 54h76M103.9 41h229M233.9 47.5h24M233.9 41v19.5M233.9 54h24M47.6 70h219v78.3h-219z"/>
<path d="M47.6 79h219M102.6 70v78.3M103.6 70v78.3M102.6 85.5h164M102.6 92h164M184.6 85.5v43M185.6 85.5v43M47.6 118.5h219M102.6 112h1.5M105.1 112h1M107 112h1M108.9 112h1"/>
<path d="M110.9 112h.9M112.8 112h1M114.7 112h1M116.7 112h.9M118.6 112h1M120.5 112h1M122.4 112h1M124.4 112h.9M126.3 112h1M128.2 112h1M130.2 112h1M130.6 112v16.5"/>
<path d="M132.2 112h1M134.3 112h1M136.4 112h1M138.4 112h1.1M140.5 112h1M142.6 112h1M144.7 112h1M146.7 112h1.1M148.8 112h1.1M150.9 112h1M153 112h1M155.1 112h1"/>
<path d="M157.1 112h1M157.6 112v16.5M159.1 112h1M161 112h1M162.9 112h1M164.9 112h.9M166.8 112h1M168.7 112h1M170.7 112h.9M172.6 112h1M174.5 112h1M176.4 112h1"/>
<path d="M178.4 112h.9M180.3 112h1M182.2 112h1M184.2 112h.7M185.4 112h.8M187.2 112h1M189.3 112h1M191.4 112h1M193.4 112h1.1M195.5 112h1.1M197.6 112h1M199.7 112h1"/>
<path d="M201.7 112h1.1M203.8 112h1.1M205.9 112h1M208 112h1M210.1 112h1M212.1 112h1M212.6 112v16.5M214.1 112h1M216 112h1M217.9 112h1M219.9 112h.9M221.8 112h1"/>
<path d="M223.7 112h1M225.7 112h.9M227.6 112h1M229.5 112h1M231.4 112h1M233.4 112h.9M235.3 112h1M237.2 112h1M239.2 112h.9M239.6 112v16.5M241.1 112h1M243 112h1"/>
<path d="M244.9 112h1M246.9 112h.9M248.8 112h1M250.7 112h1M252.7 112h.9M254.6 112h1M256.5 112h1M258.4 112h1M260.4 112h.9M262.3 112h1M264.2 112h1M266.2 112h.4"/>
<path d="M47.6 128.5h219M47.6 138.3h219M296.3 245.5v38.7M348.8 254.7h66.2M348.8 245.5v46.5M415 245.5h-144.4v-2.7h144.4v49.2h-118.7v-5.1M296.3 274.6h52.5M348.8 269.5h66.2M348.8 274.5h66.2M390.2 274.5v9.7M398.4 274.5v17.5M406.7 274.5v9.7"/>
<path d="M5 288h97v4h-97zM35 288v4M43 288v4M68 288v4M309.6 288l4.5-.5v3l-4.5-.5zM319.3 286.9v5.1M334 286.9v5.1M348.8 284.2h66.2M370.8 284.2v7.8"/>
<circle cx="303.4" cy="289" r="1.5"/>
<circle cx="303.4" cy="289" r="1"/>
</g>
<g font-size="7">
<text x="155.2" y="15.3">適合製品及び各種仕様書 (標準仕様)</text>
<text x="81.3" y="24.2">APPLICABLE PRODUCTS AND VARIOUS SPECIFICATIONS (STANDARD TYPE)</text>
</g>
<text font-size="4.6" x="355.4" y="282.4">5011890000-SD</text>
<g font-size="4.5">
<text x="125" y="39.3">PART NUMBER</text>
<text x="202.3" y="39.3">PLATING TYPE</text>
<text x="277" y="39.3">WIRE SIZE(AWG)</text>
<text x="128.3" y="45.9">501193 7000</text>
<text x="200.1" y="46.6">GOLD</text>
<text x="238.7" y="45.9">FLASH</text>
<text x="128.3" y="52.4">501193 8000</text>
<text x="192" y="52.4">(THICKNESS)</text>
<text x="241.6" y="52.4">0.38</text>
<text x="285.9" y="52.4">#28 - #32</text>
<text x="128.3" y="58.9">501193 9000</text>
<text x="184.2" y="58.2">[MICRO-METER MIN]</text>
<text x="241.6" y="58.9">0.76</text>
<text x="409.4" y="282.3">E</text>
</g>
<g font-size="4.2">
<text x="12.4" y="4">10</text>
<text x="50.8" y="4">9</text>
<text x="96" y="4">8</text>
<text x="141.2" y="4">7</text>
<text x="186.4" y="4">6</text>
<text x="231.6" y="4">5</text>
<text x="276.8" y="4">4</text>
<text x="322" y="4">3</text>
<text x="367.2" y="4">2</text>
<text x="404.4" y="4">1</text>
<text x="1.4" y="25">F</text>
<text x="416.4" y="25">F</text>
<text x="1.3" y="73.8">E</text>
<text x="179.7" y="76">DUAL</text>
<text x="416.3" y="73.8">E</text>
<text x="180.9" y="83.7">SMT</text>
<text x="134.1" y="90.2">VERTICAL</text>
<text x="212.1" y="90.2">RIGHT ANGLE</text>
<text x="138.4" y="98.2">GOLD</text>
<text x="220.4" y="98.2">GOLD</text>
<text x="130.9" y="103.5">(THICKNESS)</text>
<text x="212.9" y="103.5">(THICKNESS)</text>
<text x="123.7" y="108.8">[MICRO-METER MIN]</text>
<text x="205.7" y="108.8">[MICRO-METER MIN]</text>
<text x="114.4" y="116.7">0.1</text>
<text x="140.2" y="116.7">0.38</text>
<text x="167.2" y="116.7">0.76</text>
<text x="196.4" y="116.7">0.1</text>
<text x="222.2" y="116.7">0.38</text>
<text x="249.2" y="116.7">0.76</text>
<text x="1.1" y="124.6">D</text>
<text x="110.3" y="125">501190</text>
<text x="137.3" y="125">203564</text>
<text x="164.3" y="125">203565</text>
<text x="192.3" y="125">501571</text>
<text x="219.3" y="125">203566</text>
<text x="246.3" y="125">203567</text>
<text x="416.1" y="124.6">D</text>
<text x="166.1" y="134.9">5011890000-PS 001</text>
<text x="166.1" y="144.9">5011890000-AS 000</text>
<text x="47.3" y="154.7">※製品嵌合図は各&quot;適合嵌合相手&quot;図面参照のこと</text>
<text x="47.3" y="160">MATING VIEW:REFER TO EACH &quot;MATE WITH&quot; PART DRAWING.</text>
<text x="1.1" y="175.4">C</text>
<text x="416.1" y="175.4">C</text>
<text x="1.3" y="226.2">B</text>
<text x="416.3" y="226.2">B</text>
<text x="1.3" y="275.1">A</text>
<text x="416.3" y="275.1">A</text>
<text x="50.8" y="296">9</text>
<text x="96" y="296">8</text>
<text x="141.2" y="296">7</text>
<text x="186.4" y="296">6</text>
<text x="231.6" y="296">5</text>
<text x="276.8" y="296">4</text>
<text x="322" y="296">3</text>
<text x="367.2" y="296">2</text>
<text x="404.4" y="296">1</text>
</g>
<g font-size="3.9">
<text x="274.9" y="252">mm</text>
<text x="287.1" y="252">NTS</text>
</g>
<g font-size="3.5">
<text x="65" y="46.8">適合圧着端子</text>
<text x="49.4" y="51.2">APPLICABLE CRIMP TERMINAL</text>
<text x="73.5" y="73.7">列</text>
<text x="71" y="78.1">ROW</text>
<text x="64.8" y="98">適合嵌合相手</text>
<text x="65.5" y="102.4">MATE WITH</text>
<text x="54.7" y="125">シリーズ番号 SERIES No.</text>
<text x="52.8" y="137.1">PRODUCT SPECIFICATION</text>
<text x="66.6" y="132.7">製品仕様書</text>
<text x="66.6" y="142.6">取扱説明書</text>
<text x="49.9" y="147">APPLICATION SPECIFICATION</text>
</g>
<text font-size="3.4" x="147.9" y="14.1">2</text>
<text font-size="3.3" x="320.5" y="290.6">A3-SIZE</text>
<g font-size="3.2">
<text x="391.3" y="281.9">PSD</text>
<text x="400.1" y="281.9">000</text>
<text x="335.6" y="290.6">501189</text>
</g>
<g font-size="2.8">
<text x="6.4" y="291">DOCUMENT STATUS</text>
<text x="37.4" y="291">P1</text>
<text x="45.2" y="291">RELEASE DATE</text>
<text x="70.1" y="291">2023/03/04</text>
<text x="88.7" y="291">15:37:25</text>
</g>
<g font-size="2.6">
<text x="364.5" y="261.4">PICO-CLASP 1.0 WTB CONN</text>
<text x="369" y="264.6">DUAL ROW REC HSG</text>
<text x="361.8" y="272.9">PRODUCT CUSTOMER DRAWING</text>
<text x="353.5" y="290.4">501189**1*</text>
<text x="378.6" y="290.4">GENERAL</text>
<text x="403.3" y="290.4">2 OF 3</text>
</g>
<g font-size="2.5">
<text x="297.1" y="264.3">EC NO: 740969</text>
<text x="297.1" y="267.5">DRWN: MIKEDA01</text>
<text x="336.8" y="267.5">2023/03/03</text>
<text x="297.1" y="270.7">CHK'D:</text>
<text x="297.1" y="273.9">APPR:</text>
<text x="306.1" y="270.7">SAKIYAMA</text>
<text x="306.1" y="273.9">AIDA</text>
<text x="336.8" y="270.7">2023/03/03</text>
<text x="336.8" y="273.9">2023/03/04</text>
<text x="297.1" y="280.3">DRWN: AISHIKAWA</text>
<text x="297.2" y="277.1">INITIAL REVISION:</text>
<text x="336.8" y="280.3">2019/03/22</text>
<text x="297.1" y="283.5">APPR:</text>
<text x="306.1" y="283.5">KOMURAKAMI</text>
<text x="336.8" y="283.5">2019/04/03</text>
</g>
<text font-size="2.2" x="297" y="248">CURRENT REV DESC:</text>
<g font-size="1.9">
<text x="271.2" y="244.9">THIS DRAWING CONTAINS INFORMATION THAT IS PROPRIETARY TO MOLEX ELECTRONIC TECHNOLOGIES, LLC AND SHOULD NOT BE USED WITHOUT WRITTEN PERMISSION</text>
<text x="272.2" y="255.6">GENERAL TOLERANCES</text>
<text x="271.2" y="262.1">ANGULAR TOL</text>
<text x="274.5" y="258">(UNLESS SPECIFIED)</text>
<text x="285.8" y="262.1">±</text>
<text x="290" y="262.1">3.0 °</text>
<text x="271.2" y="266.3">4 PLACES</text>
<text x="285.8" y="266.2">±</text>
<text x="290.6" y="266.2">0.2</text>
<text x="271.2" y="270.4">3 PLACES</text>
<text x="271.2" y="274.5">2 PLACES</text>
<text x="285.8" y="270.4">±</text>
<text x="285.8" y="274.5">±</text>
<text x="290.5" y="270.4">0.2</text>
<text x="290.5" y="274.5">0.2</text>
<text x="271.2" y="278.7">1 PLACE</text>
<text x="285.8" y="278.7">±</text>
<text x="290.5" y="278.7">0.2</text>
<text x="271.3" y="282.8">0 PLACES</text>
<text x="273" y="286.4">DRAFT WHERE APPLICABLE</text>
<text x="285.8" y="282.8">±</text>
<text x="290.5" y="282.8">0.2</text>
<text x="275.7" y="291.2">WITHIN DIMENSIONS</text>
<text x="278.1" y="288.8">MUST REMAIN</text>
</g>
<text font-size="1.6" x="407.2" y="276.2">REVISION</text>
<g font-size="1.5">
<text x="271.1" y="247.2">DIMENSION UNITS</text>
<text x="288.3" y="247.2">SCALE</text>
<text x="349.3" y="276.2">DOCUMENT NUMBER</text>
<text x="390.7" y="276.2">DOC TYPE</text>
<text x="399" y="276.2">DOC PART</text>
<text x="297.7" y="285.9">THIRD ANGLE PROJECTION</text>
<text x="323" y="285.9">DRAWING</text>
<text x="338.6" y="285.9">SERIES</text>
<text x="349.3" y="285.8">MATERIAL NUMBER</text>
<text x="371.4" y="285.9">CUSTOMER</text>
<text x="400.7" y="285.9">SHEET NUMBER</text>
</g>
<g font-size="1.1">
<text x="5.2" y="293.5">FORMAT: master-tb-prod-A3</text>
<text x="5.2" y="294.9">REVISION: J1</text>
<text x="5.2" y="296.3">DATE: 2021/05/01</text>
</g>
</svg>
